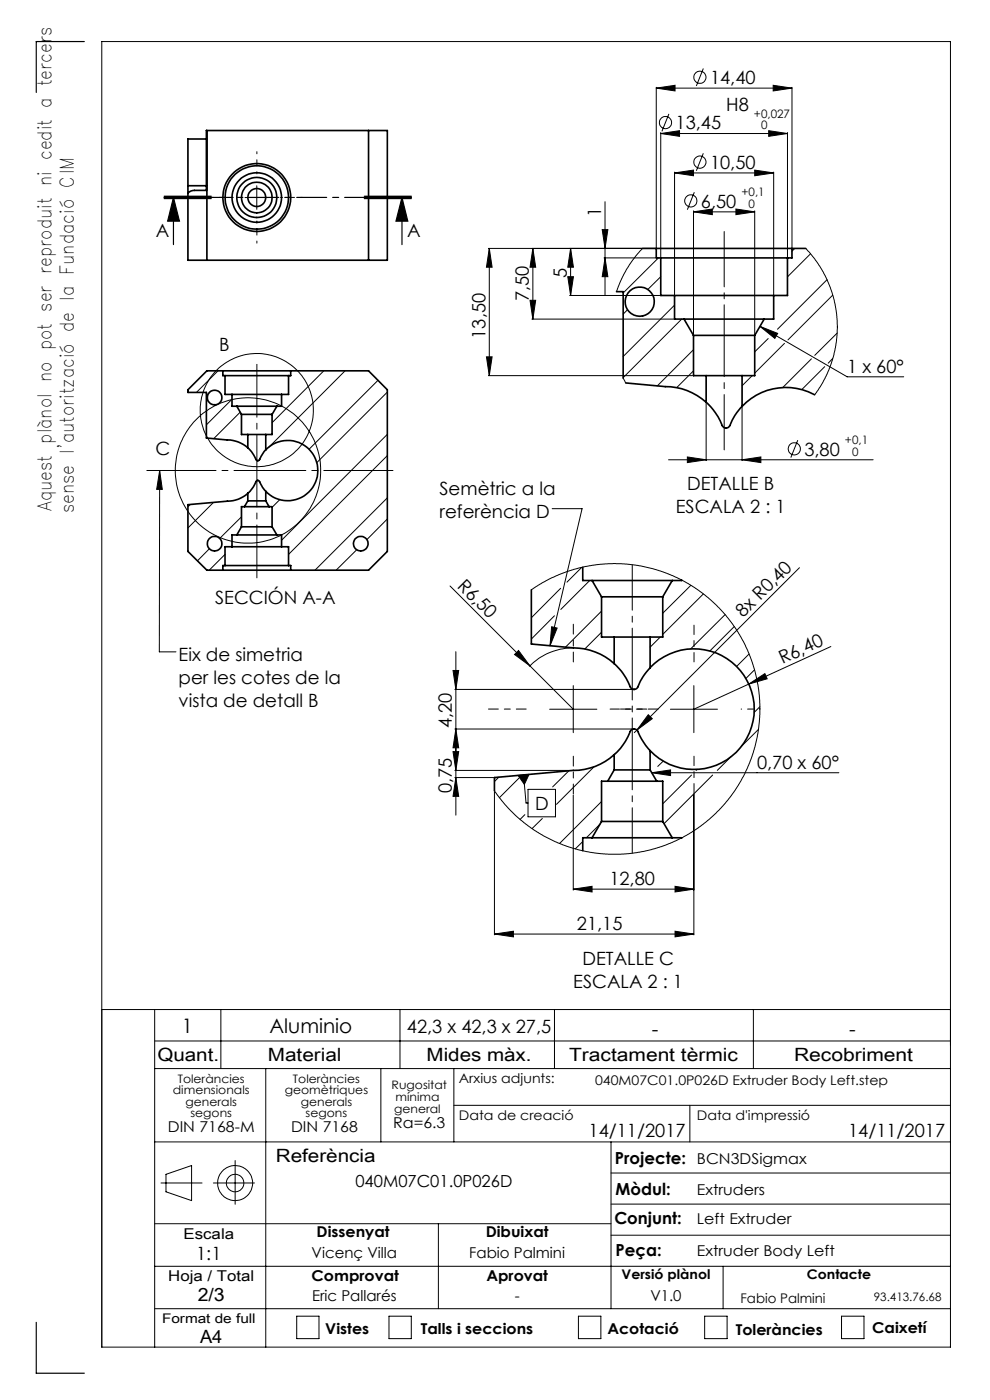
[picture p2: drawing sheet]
<svg xmlns="http://www.w3.org/2000/svg" width="210mm" height="297mm" viewBox="0 0 210 297" stroke-linecap="round" stroke-linejoin="round" font-family="sans-serif">
<g fill="none" stroke="#000" stroke-width=".21">
<path d="M139.2 18.7l4-.6v1.2zM139.2 18.5v34M139.2 18.7h28.8M149.2 14.5l-1.5 3.7M164 18.1l4 .6-4 .6zM168 18.5v34M54.5 39.4v5M140.2 28.3l3.9-.6v1.2zM140.2 28.1v26.4M140.2 28.3h26.8M141.9 24.2l-1.5 3.7M143.1 36.7l4-.6v1.2z"/>
<path d="M143.1 36.5v26M143.1 36.7h21M149.2 32.5l-1.5 3.7M160.1 36.1l4 .6-4 .6zM163.1 27.7l3.9 .6-3.9 .6zM164.1 36.5v26M167 28.1v26.4M52 41.9h5M103.6 52.7h35.4M103.8 52.7l.6 4h-1.2zM103.8 52.7v27M113 52.7l.6 4h-1.2z"/>
<path d="M113 52.7v15M120.4 58.7h1.2l-.6 4zM121 52.7l.6 4h-1.2zM121 52.7v10M127.7 48.7h1.2l-.6 4zM128.1 54.7h10.9M128.3 54.7l.6 4h-1.2zM128.3 42.8v19.9M136.3 52.7l-1.6 1.9-1.7 2.4-1.3 2.6-.9 2.3M139.7 54.7l-7.5 7.5M140.2 58.7l-2.8 2.7M147.1 44.9l4-.6v1.2z"/>
<path d="M147.1 44.7v26.3M147.1 44.9h13M147.3 40.8l-1.5 3.7M156.1 44.3l4 .6-4 .6zM160.1 44.7v26.3M168.6 52.7l-.6 .6M170.9 52.7l1.9 2.2 1 1.5 1.7 3.1 1 2.4 .5 1.9 .6 4.1-.2 4.4-.9 4.2-1.5 3.8-2.2 3.4M171.9 53.8l-4.9 4.9M175.4 59.3l-10.5 10.5M46.2 78.7l-4.5 4.6M68.7 78.7l-11 11M73.2 78.7l-16.1 16.1"/>
<path d="M103.2 75.7h1.2l-.6 4zM103.6 79.7h43.3M112.4 63.7h1.2l-.6 4zM112.8 67.7h30.1M120.8 62.7h19.1M133.1 65.7l-.9 .9M143.1 64.7l-10.9 10.9M144.6 67.7l-12.4 12.4M147.1 74.2l-7.6 7.6M147.1 78.7l-3.6 3.5M159.6 79.7l-2.2 2.1M161.2 69.2l3.8 1.5-.6 1.1z"/>
<path d="M161.2 69.2l18.5 10.7h12M162.9 71.8l-2.8 2.8M166.4 72.8l-6.3 6.4M172.1 76.1l-6.1 6.1M174.9 77.8l-4.8 4.9M176.6 62.6l-9.5 9.5M176.6 76.1l-.9 .9M177.6 70.7l-4.8 4.7M33.9 99.8l.5 4h-1.2zM33.9 99.8l-.1 38.5h3.5M49.2 84.7l-5.4 5.4M50.9 87.5l-5.6 5.6"/>
<path d="M52.6 94.8l-.1 .1M80.2 80.7l-14.7 14.6M82.2 92.1l-22.5 22.5M82.2 83.2l-15 14.9M82.2 96.7l-21 20.9M132.2 80.2l.6 1M141.8 97.5h43.4M145.8 96.9l4 .6-4 .6zM149.8 84.9l-.2 .3M149.8 85.5v12.2M157.4 97.5l4-.6v1.2zM157.4 86.4v11.3"/>
<path d="M169.2 93.4l-1.5 3.7M40.4 107l-.5 .5M44.4 116.4l-2.5 2.6M45.3 106.6l-5.4 5.4M47.7 117.6l-3.3 3.4M51.2 109.6l-4.6 4.6M56.5 104.3l-.1 .2M59.3 106l-1.6 1.6M75.7 116.6l-4.4 4.4M82.2 105.6l-15.4 15.4M82.2 110.1l-4.4 4.4M117.1 107.9h6.4l-6.8 29.1"/>
<path d="M95.5 124.3l16.9 16.9M96.7 138.3v34.6M109.1 138.8l.9-.8 2.4 3.2zM112.7 125.1l3.6-2.2 4.5-1.8 4.9-1.2 4.4-.3 5.2 .3 3.9 1 4.3 1.6 3.9 2.2 3.4 2.6 3.2 3.2 2.6 3.6 2 3.9 1.5 4.3 .9 4.6 .2 4.7-.5 4.6-1.3 4.6-1.7 4-2.1 3.3-3 3.7-3.9 3.4-3.8 2.4-4.6 2-3.9 1.1-4.7 .5-4.2-.1-5-.9-4.1-1.4-4.1-2.1-3.1-2.1-3.4-3.2-2.9-3.6M117 133l1.2 .2-1.5 3.8zM117.6 130.6l-4.9 5M118.9 124.8l-6.2 6.3M121.4 137.4a13 13 0 0 0-9.1 4M123.4 120.4l-3.1 3.1M125.1 123.2l-6.1 6.1M127.6 129.6l-7.7 7.7M127.6 134.1l-3.6 3.6"/>
<path d="M140.1 135.1l-2.2 2.2M146.5 124.2l-5.9 5.9M149.2 126l-8.6 8.6M153.8 130.4l-7.3 7.3M155.8 132.9l-5.2 5.2M158.9 138.7l-2.7 2.7M169.6 120.4l-35.1 35M176.2 137.2l-17.4 7.9M96.1 142.2h1.2l-.6 4.1zM96.1 159.5h1.2l-.6 3.9zM96.5 146.3h37.8M96.5 154.7h37.8"/>
<path d="M96.7 154.7l.6 3.9h-1.2zM112.4 141.2l9.2 9.3M116.6 150.5h10M121.6 145.4v10M130.3 140.4l-.2 .2M137.5 151.6l.9 .9-3.3 2.4zM138.1 159.5l-.2 .2M142.2 150.5h10M147.2 145.4v10M158.8 145.1l3.4-2.2 .5 1.1zM158.8 145.1l-11.6 5.4M160.1 142.1l-1.9 1.8"/>
<path d="M160.9 154.7l-3.6 3.6M161.2 149.9l-1.2 1.2M96.5 163.4h24.9M96.5 165h8.2M96.7 165l.6 3.9h-1.2zM104.9 168v30.3M105.8 164.8l-.9 1M109.9 164.5l2.3-.2-1 2.1zM110.1 165.1l-4.2 4.1M111.1 164.4l.5 6h.4M111.3 172.8l-1 1M112 167.5h5.8v5.8h-5.8z"/>
<path d="M115 173.6l-2.1 2.2M120.6 163.5l-3.4 3.4M121.6 168.7v20.1M123.6 178.5l-1.6 1.6M126 162.7l-8 7.9M127.2 174.9l-2.8 2.8M127.6 170l-8.9 8.9M138.3 163.9l3.9-.6v1.2zM138.3 163.9h39.6M140.7 161.5l-1.2 1.1M146.7 164.4l-6.1 6.1M147.2 168.4v29.9"/>
<path d="M147.9 163.2l-.2 .2M151.2 164.4l-10.3 10.3M155 160.5l-2.8 2.9M104.9 198.2l4-.6v1.2zM104.9 198.2h42.3M121.6 188.6l4-.6v1.2zM121.6 188.6h25.6M143.2 188l4 .6-4 .6zM143.2 197.6l4 .6-4 .6zM21.6 214.2h180M32.8 214.2v71.6M46.8 214.2v12.5"/>
<path d="M84.8 214.2v12.5M117.6 214.2v12.5M159.8 214.2v12.5M32.8 220.8h168.8M32.8 226.7h168.8M56.4 226.7v59.1M80.8 226.7v15.5M96.3 226.7v15.5M96.3 234.5h105.3M146.3 234.5v7.7M32.8 259.6h96.8M32.8 242.2h168.8"/>
<path d="M34.1 251h8.8M35.2 249.1l5.4-1.8v7.4l-5.4-1.9zM45.3 251h8.7M49.9 246.2v9.3M93 259.6v18M129.6 242.2v35.4M129.6 255.4h72M129.6 248.8h72M32.8 277.6h168.8M32.8 268.6h168.8M62.9 279.2h4.8v4.8h-4.8zM82.5 279.2h4.7v4.8h-4.7z"/>
<path d="M122.7 279.2h4.8v4.8h-4.8zM129.6 262h72M149.5 279.2h4.7v4.8h-4.7zM153.4 268.6v9M178.5 279.2h4.8v4.8h-4.8zM21.6 285.8h180v-277h-180v277"/>
<circle cx="148.5" cy="16.4" r="1.3"/>
<circle cx="141.2" cy="26" r="1.29"/>
<circle cx="148.5" cy="34.4" r="1.29"/>
<circle cx="146.5" cy="42.6" r="1.3"/>
<circle cx="52.6" cy="99.8" r="15.4"/>
<circle cx="54.5" cy="87" r="12"/>
<circle cx="168.5" cy="95.2" r="1.3"/>
<circle cx="49.9" cy="251" r="3.7"/>
<circle cx="49.9" cy="251" r="1.86"/>
</g>
<path d="M17.9 8.8h-10.2v10.8M34.8 42.1h10zM34.8 41.9h10M34.8 41.6h10M36.8 41.9l1.3 5h-2.5zM36.8 41.9v10M77.3 41.9h10M77.3 41.6h10M77.3 42.1h10M85.3 41.9l1.2 5h-2.5zM85.3 41.9v10M7.7 280.5v10.8h10.2" fill="none" stroke="#000" stroke-width=".25"/>
<path d="M54.5 36.9v-4.7M49.5 41.9h-4.7M54.5 46.9v4.7M59.5 41.9h4.7" fill="none" stroke="#000" stroke-width=".21" stroke-dasharray="15.2 1.3 1.3 1.3" stroke-dashoffset="14.8"/>
<path d="M153.6 49.1v46.3" fill="none" stroke="#000" stroke-width=".21" stroke-dasharray="15.2 1.3 1.3 1.3" stroke-dashoffset="3.5"/>
<path d="M134.1 119.9v61.1" fill="none" stroke="#000" stroke-width=".21" stroke-dasharray="15.2 1.3 1.3 1.3" stroke-dashoffset="5.6"/>
<path d="M137.2 150.4h-7.8M147.2 140.4v-7.8M147.2 160.4v7.8" fill="none" stroke="#000" stroke-width=".21" stroke-dasharray="15.2 1.3 1.3 1.3" stroke-dashoffset="13.2"/>
<path d="M157.2 150.4h4" fill="none" stroke="#000" stroke-width=".21" stroke-dasharray="15.2 1.3 1.3 1.3" stroke-dashoffset="15.1"/>
<path d="M111.6 150.4h-8M121.6 140.4v-8M131.6 150.4h8M121.6 160.4v8" fill="none" stroke="#000" stroke-width=".21" stroke-dasharray="15.2 1.3 1.3 1.3" stroke-dashoffset="13.1"/>
<path d="M31.1 99.8h52.3" fill="none" stroke="#000" stroke-width=".21" stroke-dasharray="15.2 1.3 1.3 1.3" stroke-dashoffset=".6"/>
<path d="M54.5 77.3v45.3" fill="none" stroke="#000" stroke-width=".21" stroke-dasharray="15.2 1.3 1.3 1.3" stroke-dashoffset="4"/>
<path d="M87.3 41.9h-52.5" fill="none" stroke="#000" stroke-width=".25" stroke-dasharray="6.3 1.3 1.3 1.3" stroke-dashoffset="2.3"/>
<g fill="#000">
<path d="M109.1 138.8l.9-.8 2.4 3.2zM137.5 151.6l.9 .9-3.3 2.4zM158.8 145.1l3.4-2.2 .5 1.1zM109.9 164.5l2.3-.2-1 2.1z"/>
<path d="M140.2 28.3l3.9-.6v1.2zM163.1 27.7l3.9 .6-3.9 .6z"/>
<path d="M143.1 36.7l4-.6v1.2zM160.1 36.1l4 .6-4 .6z"/>
<path d="M85.3 41.9l1.2 5h-2.5zM36.8 41.9l1.3 5h-2.5z"/>
<path d="M128.3 54.7l.6 4h-1.2zM127.7 48.7h1.2l-.6 4zM103.2 75.7h1.2l-.6 4zM103.8 52.7l.6 4h-1.2z"/>
<path d="M147.1 44.9l4-.6v1.2zM156.1 44.3l4 .6-4 .6zM139.2 18.7l4-.6v1.2zM164 18.1l4 .6-4 .6zM145.8 96.9l4 .6-4 .6zM157.4 97.5l4-.6v1.2zM161.2 69.2l3.8 1.5-.6 1.1zM121.6 188.6l4-.6v1.2zM143.2 188l4 .6-4 .6zM104.9 198.2l4-.6v1.2zM143.2 197.6l4 .6-4 .6zM138.3 163.9l3.9-.6v1.2z"/>
<path d="M120.4 58.7h1.2l-.6 4zM121 52.7l.6 4h-1.2zM112.4 63.7h1.2l-.6 4zM113 52.7l.6 4h-1.2z"/>
<path d="M33.9 99.8l.5 4h-1.2zM117 133l1.2 .2-1.5 3.8z"/>
<path d="M96.1 142.2h1.2l-.6 4.1zM96.7 154.7l.6 3.9h-1.2zM96.1 159.5h1.2l-.6 3.9zM96.7 165l.6 3.9h-1.2z"/>
</g>
<g fill="none" stroke="#000" stroke-width=".35">
<path d="M39.9 39.4h3.9M43.8 29.5h-3.9v25.7h42.3v-27.5h-38.4v12.7h-2.9l-1 .5M43.9 27.7v27.5M78.2 27.7v27.5M136.3 52.7h2.9M139.2 52.7h28.8M139.2 52.7v2h1M140.2 54.7h26.8M140.2 54.7v8h2.9M167 54.7v8h-2.9M168 52.7h2.9M168 52.7v2h-1"/>
<path d="M47.3 78.7h-3.4l-4 4v.6h3.9v9.6l4.4 .4a6.4 6.4 0 0 1 4.4 1.7M47.3 78.7h14.4M47.3 78.7v1h.4M47.7 79.7h13.5M47.7 79.7v4h1.5M61.2 79.7v4h-1.5M61.7 78.7h16.5l4 4v34.3l-4 4h-16.5M61.7 78.7v1h-.5M130.8 61.9h1.4v18.3M143.1 62.7h21M143.1 62.7v5h2M145.1 67.7h17"/>
<path d="M145.1 67.7l2 3.5M147.1 71.2h13M147.1 71.2v8.5h2.7M149.8 79.7h7.6M149.8 79.7v5.6M157.4 79.7v6.5M160.1 71.2v8.5h-2.7M162.1 67.7l-2 3.5M164.1 62.7v5h-2M49.2 83.7h10.5M49.2 83.7v2.5h1M50.2 86.2h8.5"/>
<path d="M50.2 86.2l1 1.7M51.2 87.9h6.5M51.2 87.9v4.3h1.4M52.6 95a6.6 6.6 0 0 1 1.8 2.6l.2 .1 .4-.1 1.4-2.2M52.6 92.2h3.8M52.6 92.2v2.8M56.4 95.4a6.4 6.4 0 0 1 9.1-.1 6.4 6.4 0 0 1 0 9.1 6.4 6.4 0 0 1-9.1-.2M56.4 92.2v3.2M57.7 87.9v4.3h-1.3M58.7 86.2l-1 1.7M59.7 83.7v2.5h-1M132.8 81.2l8.3 .8a12.8 12.8 0 0 1 8.7 3.3"/>
<path d="M149.8 85.3a13.8 13.8 0 0 1 3.6 5.2 .9 .9 0 0 0 1.5-.3l1-2.1 1.5-1.9M172.8 83.7a12.8 12.8 0 0 0-15.4 2.5M47.7 120h13.5M47.7 120h-.4v1M49.2 116h10.5M49.2 116h-1.5v4M50.2 113.5h8.5M50.2 113.5h-1v2.5M51.2 111.8h6.5M51.2 111.8l-1 1.7M51.9 107.5h5.2M51.9 107.5h-.7v4.3"/>
<path d="M52.6 106.3h3.8M52.6 104.7a6.4 6.4 0 0 1-4.4 1.6l-8.3 .8v9.9l4 4h3.4M52.6 104.7v1.6M52.6 106.3l-.7 1.2M56.4 104.2l-.7-.8-.6-1.2a.41 .41 0 0 0-.4-.3 .41 .41 0 0 0-.4 .3 6.9 6.9 0 0 1-1.7 2.5M56.4 104.2v2.1M56.4 106.3l.7 1.2M57.1 107.5h.6v4.3M57.7 111.8l1 1.7M58.7 113.5h1v2.5M59.7 116h1.5v4M61.2 120h.5v1"/>
<path d="M47.3 121h14.4M112.7 125.1v11.5l8.9 .8a13.1 13.1 0 0 1 8.7 3.4M123.6 120.3v2.9h2M125.6 123.2h17M125.6 123.2l2 3.4M127.6 126.6h13M127.6 126.6v8.5h2.7M130.3 135.1h7.6M130.3 135.1v5.7M137.9 135.1v6.5M140.6 126.6v8.5h-2.7M142.6 123.2l-2 3.4"/>
<path d="M144.6 123l-2 .2M130.3 140.8a12.7 12.7 0 0 1 3.5 5.2 .89 .89 0 0 0 1.6-.4l1-2 1.5-2M137.9 159.2a15 15 0 0 1-2.8-4.3 .92 .92 0 0 0-1.4 .2 11.6 11.6 0 0 1-3.4 5M137.9 141.6a12.8 12.8 0 0 1 18.3-.3 12.8 12.8 0 0 1 0 18.3 12.8 12.8 0 0 1-18.3-.4M137.9 159.2v4.1M125.6 177.7h17M125.6 177.7h-2v2.8M127.6 174.3h13M127.6 174.3l-2 3.4M128.9 165.7h10.4M128.9 165.7h-1.3v8.6M130.3 163.3h7.6"/>
<path d="M130.3 160.1a12.6 12.6 0 0 1-8.7 3.3l-16.7 1.6v2.8M130.3 160.1v3.2M130.3 163.3l-1.4 2.4M137.9 163.3l1.4 2.4M139.3 165.7h1.3v8.6M140.6 174.3l2 3.4M142.6 177.7l2 .1"/>
<circle cx="54.5" cy="41.9" r="6.7"/>
<circle cx="54.5" cy="41.9" r="1.91"/>
<circle cx="54.5" cy="41.9" r="4.3"/>
<circle cx="54.5" cy="41.9" r="5.3"/>
<circle cx="54.5" cy="41.9" r="3.2"/>
<circle cx="54.5" cy="41.9" r="7.2"/>
<circle cx="135.7" cy="64" r="3.1"/>
<circle cx="45.5" cy="84.3" r="1.54"/>
<circle cx="45.5" cy="115.3" r="1.55"/>
<circle cx="76.5" cy="115.3" r="1.55"/>
</g>
<g font-size="4.2">
<text x="38.6" y="219">1</text>
<text x="57.2" y="219.2">Aluminio</text>
<text x="138.3" y="219.7">-</text>
<text x="180.1" y="219.7">-</text>
</g>
<g font-size="4">
<text x="10.9" y="108.4" transform="rotate(-90 10.9 108.4)">Aquest plànol no pot ser reproduit ni cedit a tercers</text>
<text x="15.6" y="108.9" transform="rotate(-90 15.6 108.9)">sense l'autorització de la Fundació CIM</text>
</g>
<g font-size="3.9">
<text x="150.6" y="17.8">14,40</text>
<text x="154.1" y="23.6">H8</text>
<text x="143.3" y="27.5">13,45</text>
<text x="150.6" y="35.8">10,50</text>
<text x="127.5" y="46" transform="rotate(-90 127.5 46)">1</text>
<text x="148.7" y="44.1">6,50</text>
<text x="33" y="50.2">A</text>
<text x="86.3" y="50.2">A</text>
<text x="120.2" y="58.9" transform="rotate(-90 120.2 58.9)">5</text>
<text x="112.2" y="63.9" transform="rotate(-90 112.2 63.9)">7,50</text>
<text x="103" y="71.9" transform="rotate(-90 103 71.9)">13,50</text>
<text x="46.5" y="74.4">B</text>
<text x="179.7" y="79.1">1 x 60°</text>
<text x="33" y="96.6">C</text>
<text x="170.6" y="96.7">3,80</text>
<text x="93.2" y="105">Semètric a la</text>
<text x="145.8" y="104">DETALLE B</text>
<text x="93.2" y="109.9">referència D</text>
<text x="143.4" y="108.8">ESCALA 2 : 1</text>
<text x="96.8" y="124.5" transform="rotate(45 96.8 124.5)">R6,50</text>
<text x="45.6" y="128.1">SECCIÓN A-A</text>
<text x="157.7" y="131.2" transform="rotate(-45 157.7 131.2)">8x R0,40</text>
<text x="37.9" y="140.2">Eix de simetria</text>
<text x="166" y="140.9" transform="rotate(-25 166 140.9)">R6,40</text>
<text x="37.9" y="145.1">per les cotes de la</text>
<text x="37.9" y="150">vista de detall B</text>
<text x="95.9" y="154.5" transform="rotate(-90 95.9 154.5)">4,20</text>
<text x="160.6" y="163.1">0,70 x 60°</text>
<text x="95.9" y="168.2" transform="rotate(-90 95.9 168.2)">0,75</text>
<text x="113.5" y="171.8">D</text>
<text x="129.3" y="187.8">12,80</text>
<text x="122.4" y="197.3">21,15</text>
<text x="121.6" y="209.6">ESCALA 2 : 1</text>
<text x="123.6" y="204.8">DETALLE C</text>
<text x="86.3" y="219.2">42,3 x 42,3 x 27,5</text>
<text x="33.4" y="225">Quant.</text>
<text x="56.8" y="225">Material</text>
<text x="90.5" y="225">Mides màx.</text>
<text x="120.7" y="225">Tractament tèrmic</text>
<text x="168.4" y="225">Recobriment</text>
<text x="124.8" y="241.3">14/11/2017</text>
<text x="179.9" y="241.3">14/11/2017</text>
<text x="58.5" y="246.5">Referència</text>
<text x="41.6" y="267.2">1:1</text>
<text x="41.9" y="276.1">2/3</text>
<text x="42.4" y="284.9">A4</text>
</g>
<g font-size="3.5">
<text x="75.4" y="251.9">040M07C01.0P026D</text>
<text x="130.5" y="246.8">Projecte:</text>
<text x="130.6" y="253.4">Mòdul:</text>
<text x="130.3" y="259.8">Conjunt:</text>
<text x="130.6" y="266.4">Peça:</text>
</g>
<g font-size="3.2">
<text x="83.4" y="239.3">Ra=6.3</text>
<text x="35.6" y="240.1">DIN 7168-M</text>
<text x="61.7" y="240.1">DIN 7168</text>
<text x="147.8" y="246.8">BCN3DSigmax</text>
<text x="147.8" y="253.4">Extruders</text>
<text x="38.9" y="262.9">Escala</text>
<text x="67.2" y="262.5">Dissenyat</text>
<text x="103" y="262.5">Dibuixat</text>
<text x="147.8" y="259.8">Left Extruder</text>
<text x="66.1" y="266.8">Vicenç Villa</text>
<text x="99.5" y="266.8">Fabio Palmini</text>
<text x="147.8" y="266.4">Extruder Body Left</text>
<text x="35.7" y="271.7">Hoja / Total</text>
<text x="66.1" y="271.7">Comprovat</text>
<text x="103.2" y="271.7">Aprovat</text>
<text x="66.2" y="276.1">Eric Pallarés</text>
<text x="109.2" y="276.1">-</text>
<text x="138" y="276.1">V1.0</text>
<text x="69" y="283.1">Vistes</text>
<text x="89.3" y="283.1">Talls i seccions</text>
<text x="128.8" y="283.1">Acotació</text>
<text x="156.1" y="283.2">Toleràncies</text>
<text x="185" y="282.8">Caixetí</text>
</g>
<g font-size="2.8">
<text x="97.3" y="229.6">Arxius adjunts:</text>
<text x="126.2" y="230.2">040M07C01.0P026D Extruder Body Left.step</text>
<text x="97.3" y="237.7">Data de creació</text>
<text x="147.8" y="237.7">Data d'impressió</text>
<text x="131.8" y="271.4">Versió plànol</text>
<text x="171.2" y="271.4">Contacte</text>
<text x="34.4" y="280.7">Format de full</text>
<text x="157.1" y="276.3">Fabio Palmini</text>
</g>
<g font-size="2.5">
<text x="159.9" y="25">+0,027</text>
<text x="161.4" y="27.5">0</text>
<text x="157.3" y="41.6">+0,1</text>
<text x="158.8" y="44.1">0</text>
<text x="179.2" y="94.2">+0,1</text>
<text x="180.7" y="96.7">0</text>
<text x="36.7" y="232.1">dimensionals</text>
<text x="37.7" y="229.6">Toleràncies</text>
<text x="60.4" y="232.1">geomètriques</text>
<text x="62.1" y="229.6">Toleràncies</text>
<text x="83.1" y="231">Rugositat</text>
<text x="83.9" y="233.5">mínima</text>
<text x="39.4" y="234.6">generals</text>
<text x="40.4" y="237.1">segons</text>
<text x="63.8" y="234.6">generals</text>
<text x="64.8" y="237.1">segons</text>
<text x="83.6" y="236.2">general</text>
<text x="185.4" y="276.1">93.413.76.68</text>
</g>
</svg>
